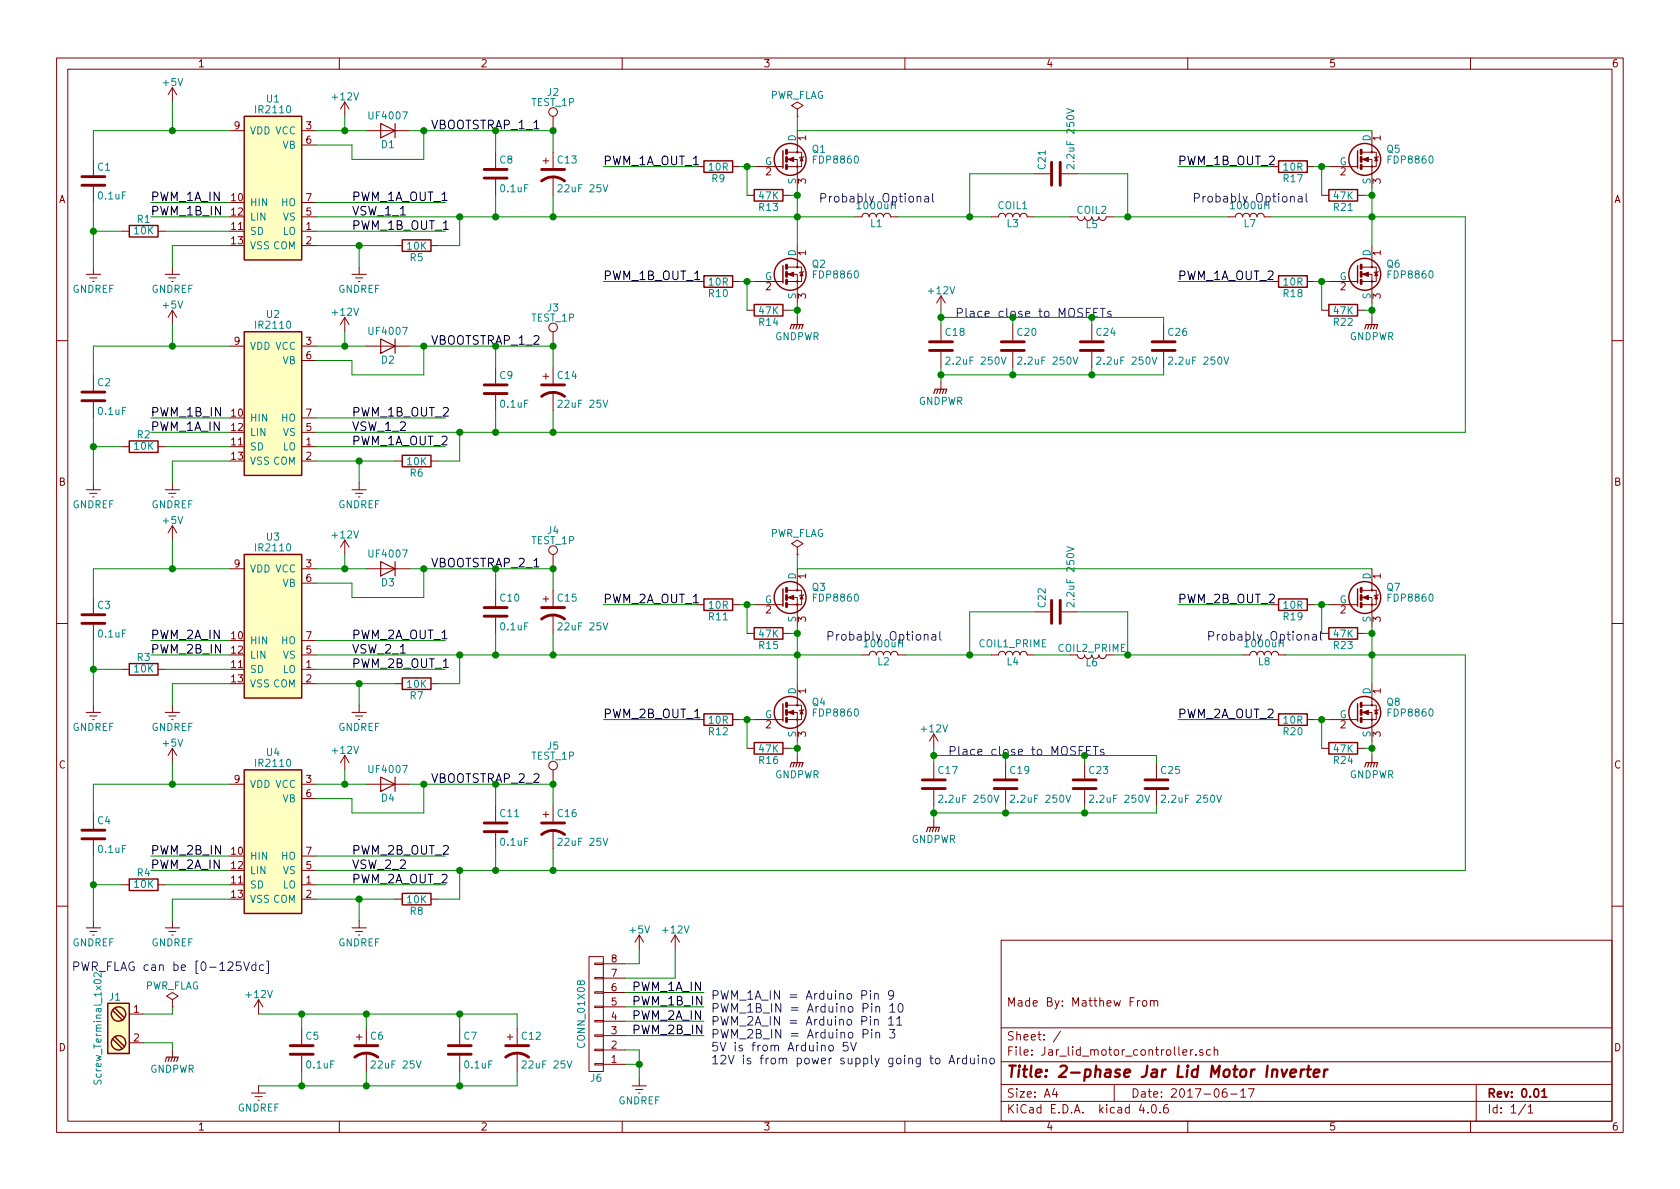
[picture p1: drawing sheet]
<svg xmlns="http://www.w3.org/2000/svg" width="297mm" height="210mm" viewBox="0 0 297 210" stroke-linecap="round" stroke-linejoin="round" font-family="sans-serif">
<g fill="none" stroke="#840000" stroke-width=".18">
<path d="M10 10.3h277v189.9h-277zM12 12.2h273v186.1h-273zM30.5 15.5l-.8 1.3M30.5 15.5v2.5M30.5 15.5l.7 1.3M60 10.3v1.9M61 18l-.8 1.3M61 18v2.6M61 18l.7 1.3M110 10.3v1.9M141 19.3l1-.6-1-.7-1 .7 1 .6v1.3M160 10.3v1.9"/>
<path d="M210 10.3v1.9M260 10.3v1.9M16.5 28.2v2.8M16.5 33v2.8M40.6 23.1h2.6M53.3 38.3h2.6M53.3 23.1h2.6M53.3 25.6h2.6M53.3 35.8h2.6M64.8 23.1h7.6M87.6 26.9v2.8M87.6 31.7v2.8"/>
<path d="M96 28.4h1M96.5 27.9v1.1M97.8 20.6v2.5M97.8 26.9v2.8M97.8 31.2v3.3M123.2 29.5h1.3M129.5 29.5h1.3M132.1 34.5h1.2M133.3 29.5h5.1M138.4 34.5h1.3M139.2 29.5h1.8v3.8M141 23.1v3.8h-1.8"/>
<path d="M141 26.9h.7v2.6h-.7v-1.3h-1.8M141 20.6h.1M142.1 27.7l-.7 .2M151.1 38.3h1.3a.63 .63 0 0 1 .6-.6 .63 .63 0 0 1 .7 .6 .63 .63 0 0 1 .6-.6 .63 .63 0 0 1 .6 .6 .63 .63 0 0 1 .7-.6 .63 .63 0 0 1 .6 .6 .63 .63 0 0 1 .6-.6 .63 .63 0 0 1 .7 .6h1.2M175.3 38.3h1.2a.63 .63 0 0 1 .7-.6 .63 .63 0 0 1 .6 .6 .63 .63 0 0 1 .6-.6 .63 .63 0 0 1 .7 .6 .63 .63 0 0 1 .6-.6 .63 .63 0 0 1 .6 .6 .63 .63 0 0 1 .7-.6 .63 .63 0 0 1 .6 .6h1.3M182.9 30.7h2.8M187.7 30.7h2.8M189.2 38.3h1.3a.63 .63 0 0 0 .6 .7 .63 .63 0 0 0 .7-.7 .63 .63 0 0 0 .6 .7 .63 .63 0 0 0 .6-.7 .63 .63 0 0 0 .7 .7 .63 .63 0 0 0 .6-.7 .63 .63 0 0 0 .6 .7 .63 .63 0 0 0 .7-.7h1.2M217.2 38.3h1.2a.63 .63 0 0 1 .7-.6 .63 .63 0 0 1 .6 .6 .63 .63 0 0 1 .6-.6 .63 .63 0 0 1 .7 .6 .63 .63 0 0 1 .6-.6 .63 .63 0 0 1 .6 .6 .63 .63 0 0 1 .7-.6 .63 .63 0 0 1 .6 .6h1.3M224.8 29.5h1.3M231.1 29.5h1.3M233.7 34.5h1.2"/>
<path d="M234.9 29.5h5.1M240 34.5h1.3M240.8 29.5h1.8v3.8M242.6 23.1v3.8h-1.8M242.6 26.9h.7v2.6h-.7v-1.3h-1.8M243.7 27.7l-.7 .2M15.2 48.5h2.6M15.9 49.1h1.2M16.4 49.8h.2M16.5 47.2v1.3M21.6 40.9h1.3M27.9 40.9h1.3"/>
<path d="M29.2 48.5h2.5M29.8 49.1h1.3M30.4 49.8h.2M30.5 47.2v1.3M30.5 54.9v2.5M30.5 54.9l-.8 1.2M30.5 54.9l.7 1.2M53.3 40.9h2.6M53.3 43.4h2.6M61 56.1v2.6M61 56.1l-.8 1.3M61 56.1l.7 1.3"/>
<path d="M62.2 48.5h2.6M62.9 49.1h1.2M63.4 49.8h.2M63.5 47.2v1.3M69.8 43.4h1.3M76.2 43.4h1.3M97.8 58.7v2.5M123.2 49.8h1.3M129.5 49.8h1.3M132.1 54.9h1.2M133.3 49.8h5.1M138.4 54.9h1.3"/>
<path d="M139.2 49.8h1.8v3.8M141 43.4v3.8h-1.8M141 47.2h.7v2.6h-.7v-1.3h-1.8M141 56.1v1.3M142.1 48l-.7 .3M166.4 52.3v2.6M166.4 57.4v2.8M166.4 52.3l-.8 1.3M166.4 52.3l.7 1.3M179.1 57.4v2.8M193 57.4v2.8M205.7 57.4v2.8"/>
<path d="M224.8 49.8h1.3M231.1 49.8h1.3M233.7 54.9h1.2M234.9 49.8h5.1M240 54.9h1.3M240.8 49.8h1.8v3.8M242.6 43.4v3.8h-1.8M242.6 47.2h.7v2.6h-.7v-1.3h-1.8M242.6 56.1v1.3M243.7 48l-.7 .3M10 60.2h2M16.5 66.3v2.8"/>
<path d="M16.5 71.1v2.8M21.6 79h1.3M27.9 79h1.3M40.6 61.2h2.6M53.3 79h2.6M53.3 61.2h2.6M53.3 76.4h2.6M53.3 63.7h2.6M53.3 73.9h2.6M64.8 61.2h7.6M87.6 65v2.8M87.6 69.8v2.8"/>
<path d="M96 66.5h1M96.5 66v1.1M97.8 65v2.8M97.8 69.3v3.3M166.4 62.2v2.8M166.4 67.6v1.2M179.1 62.2v2.8M193 62.2v2.8M205.7 62.2v2.8M285 60.2h2M15.2 86.6h2.6M15.9 87.2h1.2"/>
<path d="M16.4 87.9h.2M16.5 85.3v1.3M29.2 86.6h2.5M29.8 87.2h1.3M30.4 87.9h.2M30.5 85.3v1.3M30.5 93v2.5M30.5 93l-.8 1.2M30.5 93l.7 1.2M53.3 81.5h2.6M61 95.5v2.5M61 95.5l-.8 1.3"/>
<path d="M61 95.5l.7 1.3M62.2 86.6h2.6M62.9 87.2h1.2M63.4 87.9h.2M63.5 85.3v1.3M69.8 81.5h1.3M76.2 81.5h1.3M97.8 98v2.6M141 98h.1M141 96.8l1-.7-1-.6-1 .6 1 .7v1.2M10 110.3h2M16.5 105.7v2.8"/>
<path d="M16.5 110.5v2.8M21.6 118.4h1.3M27.9 118.4h1.3M40.6 100.6h2.6M53.3 115.8h2.6M53.3 118.4h2.6M53.3 100.6h2.6M53.3 103.1h2.6M53.3 113.3h2.6M64.8 100.6h7.6M87.6 104.4v2.8M87.6 109.2v2.8"/>
<path d="M96 105.9h1M96.5 105.4v1M97.8 104.4v2.8M97.8 108.7v3.3M123.2 106.9h1.3M129.5 106.9h1.3M132.1 112h1.2M133.3 106.9h5.1M138.4 112h1.3M139.2 106.9h1.8v3.8M141 100.6v3.8h-1.8M141 104.4h.7v2.5h-.7v-1.2h-1.8"/>
<path d="M142.1 105.2l-.7 .2M152.4 115.8h1.3a.63 .63 0 0 1 .6-.6 .63 .63 0 0 1 .6 .6 .63 .63 0 0 1 .7-.6 .63 .63 0 0 1 .6 .6 .63 .63 0 0 1 .6-.6 .63 .63 0 0 1 .7 .6 .63 .63 0 0 1 .6-.6 .63 .63 0 0 1 .6 .6h1.3M175.3 115.8h1.2a.63 .63 0 0 1 .7-.6 .63 .63 0 0 1 .6 .6 .63 .63 0 0 1 .6-.6 .63 .63 0 0 1 .7 .6 .63 .63 0 0 1 .6-.6 .63 .63 0 0 1 .6 .6 .63 .63 0 0 1 .7-.6 .63 .63 0 0 1 .6 .6h1.3M182.9 108.2h2.8M187.7 108.2h2.8M190.5 115.8a.63 .63 0 0 0 .6 .7 .63 .63 0 0 0 .7-.7 .63 .63 0 0 0 .6 .7 .63 .63 0 0 0 .6-.7 .63 .63 0 0 0 .7 .7 .63 .63 0 0 0 .6-.7 .63 .63 0 0 0 .6 .7 .63 .63 0 0 0 .7-.7M219.7 115.8h1.3a.63 .63 0 0 1 .6-.6 .63 .63 0 0 1 .6 .6 .63 .63 0 0 1 .7-.6 .63 .63 0 0 1 .6 .6 .63 .63 0 0 1 .7-.6 .63 .63 0 0 1 .6 .6 .63 .63 0 0 1 .6-.6 .63 .63 0 0 1 .7 .6h1.2M224.8 106.9h1.3M231.1 106.9h1.3M233.7 112h1.2M234.9 106.9h5.1M240 112h1.3"/>
<path d="M240.8 106.9h1.8v3.8M242.6 100.6v3.8h-1.8M242.6 104.4h.7v2.5h-.7v-1.2h-1.8M243.7 105.2l-.7 .2M285 110.3h2M15.2 126h2.6M15.9 126.6h1.2M16.4 127.2h.2M16.5 124.7v1.3M29.2 126h2.5M29.8 126.6h1.3M30.4 127.2h.2"/>
<path d="M30.5 124.7v1.3M30.5 132.3v2.6M30.5 132.3l-.8 1.3M30.5 132.3l.7 1.3M40.6 138.7h2.6M53.3 120.9h2.6M53.3 138.7h2.6M61 133.6v2.5M61 133.6l-.8 1.3M61 133.6l.7 1.3M62.2 126h2.6M62.9 126.6h1.2"/>
<path d="M63.4 127.2h.2M63.5 124.7v1.3M64.8 138.7h7.6M69.8 120.9h1.3M76.2 120.9h1.3M97.8 136.1v2.6M123.2 127.2h1.3M129.5 127.2h1.3M132.1 132.3h1.2M133.3 127.2h5.1M138.4 132.3h1.3M139.2 127.2h1.8v3.9"/>
<path d="M141 120.9v3.8h-1.8M141 124.7h.7v2.5h-.7v-1.2h-1.8M141 133.6v1.3M142.1 125.5l-.7 .2M165.1 129.8v2.5M165.1 134.9v2.8M165.1 139.7v2.8M165.1 129.8l-.8 1.3M165.1 129.8l.8 1.3M177.8 134.9v2.8M177.8 139.7v2.8M191.8 134.9v2.8"/>
<path d="M191.8 139.7v2.8M204.5 134.9v2.8M204.5 139.7v2.8M224.8 127.2h1.3M231.1 127.2h1.3M233.7 132.3h1.2M234.9 127.2h5.1M240 132.3h1.3M240.8 127.2h1.8v3.9M242.6 120.9v3.8h-1.8M242.6 124.7h.7v2.5h-.7v-1.2h-1.8M242.6 133.6v1.3"/>
<path d="M243.7 125.5l-.7 .2M16.5 143.8v2.8M16.5 148.6v2.8M21.6 156.5h1.3M27.9 156.5h1.3M53.3 156.5h2.6M53.3 159h2.6M53.3 153.9h2.6M53.3 141.2h2.6M53.3 151.4h2.6M69.8 159h1.3M76.2 159h1.3"/>
<path d="M87.6 142.5v2.8M87.6 147.3v2.8M96 144h1M96.5 143.5v1M97.8 142.5v2.8M97.8 146.8v3.3M165.1 145v1.3M10 160.2h2M15.2 164.1h2.6M15.9 164.7h1.2M16.4 165.3h.2M16.5 162.8v1.3"/>
<path d="M22.9 179.3h2.5M29.2 164.1h2.5M29.8 164.7h1.3M30.4 165.3h.2M30.5 178h.1M30.5 176.8l1-.7-1-.6-1 .6 1 .7v1.2M30.5 162.8v1.3M45.7 176.8l-.7 1.2M45.7 176.8v2.5M45.7 176.8l.8 1.2M62.2 164.1h2.6M62.9 164.7h1.2"/>
<path d="M63.4 165.3h.2M63.5 162.8v1.3M104.1 169.2h2.6v20.3h-2.6zM105.2 170.3h1.5v.3h-1.5zM105.2 172.8h1.5v.3h-1.5zM105.2 175.4h1.5v.2h-1.5zM105.2 177.9h1.5v.3h-1.5zM106.7 178h3.8M106.7 175.5h3.8M106.7 173h3.8M106.7 170.4h3.8M113 165.3l-.7 1.3"/>
<path d="M113 165.3v2.6M113 165.3l.8 1.3M119.4 165.3l-.8 1.3M119.4 165.3v2.6M119.4 165.3l.7 1.3M177 166.3h108v32h-108zM201.5 176.9l-.4 .3M202.1 177.1l.2-.2 .4 .2 .1 .5-.2 .2-.3 .1-.2-.1zM203.4 177.1l.2-.2 .4 .1v.9M203.4 176.9v1M204 177.1a.36 .36 0 0 1 .4-.2 .36 .36 0 0 1 .3 .2v.8M285 160.2h2"/>
<path d="M22.9 184.4h2.5M30.5 185.7v1.2M44.4 193.3h2.6M45.1 193.9h1.3M45.6 194.6h.2M45.7 192v1.3M53.3 181.9v2.8M53.3 186.7v2.8M60 198.3v1.9M63 183.4h1M63.5 182.9v1M64.8 181.9v2.8"/>
<path d="M64.8 186.2v3.3M81.3 181.9v2.8M81.3 186.7v2.8M89.7 183.4h1M90.2 182.9v1M91.4 181.9v2.8M91.4 186.2v3.3M105.2 180.5h1.5v.2h-1.5zM105.2 183h1.5v.3h-1.5zM105.2 185.5h1.5v.3h-1.5zM105.2 188.1h1.5v.2h-1.5zM106.7 188.2h3.8"/>
<path d="M106.7 185.7h3.8M106.7 183.1h3.8M106.7 180.6h3.8M110 198.3v1.9M111.8 192h2.5M112.4 192.7h1.3M112.9 193.3h.3M113 190.7v1.3M160 198.3v1.9M177 194.8h108M177 191.8h108M177 187.8h108"/>
<path d="M177 181.8h108M186.4 192.5l-.3 1h.9M186.8 193v1M187.5 182.3l-1.3 2M197 191.8v3M201.8 195.2l-.4 1.1h1M202.9 196.7v.1M203.8 195.4l.1-.1a.81 .81 0 0 1 .6 .6 .81 .81 0 0 1-.3 .8l-.1 .1a.8 .8 0 0 1-.6-.6 .8 .8 0 0 1 .3-.8zM205.1 196.7v.1M206.4 195.3a.59 .59 0 0 0-.7 .7l.1 .7 .2 .1 .5-.1 .1-.5-.2-.2-.4-.1-.3 .3M209.1 186.1l.8-.1-.1-.3-.4-.1-.3 .2 .1 .7h.6M210 198.3v1.9"/>
<path d="M210.5 185.6v1M210.9 185.6l-.4 .3M211.5 186.5v.1M212.7 185.7a.37 .37 0 0 0-.6 .1l.1 .2 .5 .2 .1 .1-.3 .3-.4-.1M214 185.7l-.4-.1-.3 .3 .1 .6 .2 .1 .4-.1M214.7 185.7l.2-.1 .4 .1v.9M214.7 185.1v1.5M216.8 192.5a.59 .59 0 0 0-.7 .7l.1 .7 .2 .1 .5-.1 .1-.5-.2-.2-.4-.1-.3 .3M217.6 193.5h1.1M219.4 193l.4-.5v1.5M219.4 194h.8M220.7 192.5h1l-.6 1.5"/>
<path d="M260 198.3v1.9M261 191.8v6.5M269.7 195.2l-1.2 2M270.2 195.8l.4-.5v1.5M270.2 196.8h.8"/>
<circle cx="97.8" cy="19.8" r=".76"/>
<circle cx="141" cy="26.9" r=".13"/>
<circle cx="141" cy="29.5" r=".13"/>
<circle cx="242.6" cy="29.5" r=".13"/>
<circle cx="242.6" cy="26.9" r=".13"/>
<circle cx="97.8" cy="57.9" r=".76"/>
<circle cx="141" cy="49.8" r=".13"/>
<circle cx="141" cy="47.2" r=".13"/>
<circle cx="242.6" cy="47.2" r=".13"/>
<circle cx="242.6" cy="49.8" r=".13"/>
<circle cx="97.8" cy="97.3" r=".76"/>
<circle cx="141" cy="104.4" r=".13"/>
<circle cx="141" cy="106.9" r=".13"/>
<circle cx="242.6" cy="106.9" r=".13"/>
<circle cx="242.6" cy="104.4" r=".13"/>
<circle cx="97.8" cy="135.4" r=".76"/>
<circle cx="141" cy="127.2" r=".13"/>
<circle cx="141" cy="124.7" r=".13"/>
<circle cx="242.6" cy="127.2" r=".13"/>
<circle cx="242.6" cy="124.7" r=".13"/>
</g>
<path d="M272.6 193l.4-.5v1.5M272.6 194h.9" fill="none" stroke="#840000" stroke-width=".3"/>
<path d="M226.6 189.1l.3 1.3 .7-1.3M228.2 189.8l1-.2-.1-.4-.6-.1-.3 .3v.9l.2 .1 .6-.1M230.1 189.1l-.2 1.3M230.6 189.1a.54 .54 0 0 0-.6 .4M231 189.1h.8M231.4 188.4l-.2 1.8 .1 .1 .3 .1M232.3 189.8l1-.2-.1-.4-.6-.1-.3 .3v.9l.2 .1 .6-.1M234.2 189.1l-.2 1.3M234.7 189.1a.54 .54 0 0 0-.6 .4" fill="none" stroke="#840000" stroke-width=".41"/>
<g fill="none" stroke="#840000" stroke-width=".25">
<path d="M22.9 39.9h5v2h-5zM43.2 20.6h10.1v25.4h-10.1zM124.5 28.4h5v2.1h-5zM133.3 33.5h5.1v2.1h-5.1zM138.4 26.7v3M226.1 28.4h5v2.1h-5zM234.9 33.5h5.1v2.1h-5.1zM240 26.7v3M43.2 58.7h10.1v25.4h-10.1zM71.1 42.4h5.1v2h-5.1zM124.5 48.8h5v2h-5zM133.3 53.8h5.1v2.1h-5.1z"/>
<path d="M138.4 47v3M226.1 48.8h5v2h-5zM234.9 53.8h5.1v2.1h-5.1zM240 47v3M22.9 78h5v2h-5zM43.2 98h10.1v25.4h-10.1zM71.1 80.5h5.1v2h-5.1zM22.9 117.3h5v2.1h-5zM71.1 119.9h5.1v2h-5.1zM124.5 105.9h5v2h-5zM133.3 111h5.1v2h-5.1zM138.4 104.1v3.1"/>
<path d="M226.1 105.9h5v2h-5zM234.9 111h5.1v2h-5.1zM240 104.1v3.1M43.2 136.1h10.1v25.4h-10.1zM124.5 126.2h5v2.1h-5zM133.3 131.3h5.1v2h-5.1zM138.4 124.5v3M226.1 126.2h5v2.1h-5zM234.9 131.3h5.1v2h-5.1zM240 124.5v3M22.9 155.4h5v2.1h-5zM71.1 158h5.1v2h-5.1z"/>
<path d="M19 177.4h3.9v8.9h-3.9zM19.9 178.7l1.7 1.6M20.3 178.3l1.7 1.7M19.9 183.8l1.7 1.6M20.3 183.4l1.7 1.6"/>
<circle cx="139.7" cy="28.2" r="2.82"/>
<circle cx="241.3" cy="28.2" r="2.82"/>
<circle cx="139.7" cy="48.5" r="2.82"/>
<circle cx="241.3" cy="48.5" r="2.82"/>
<circle cx="139.7" cy="105.7" r="2.82"/>
<circle cx="241.3" cy="105.7" r="2.82"/>
<circle cx="139.7" cy="126" r="2.82"/>
<circle cx="241.3" cy="126" r="2.82"/>
<circle cx="21" cy="179.3" r="1.27"/>
<circle cx="21" cy="184.4" r="1.27"/>
</g>
<g fill="none" stroke="#840000" stroke-width=".51">
<path d="M14.5 32.8h4M14.5 31.2h4M85.6 31.5h4.1M85.6 30h4.1M95.8 32a3.3 3.3 0 0 1 4 0M95.8 30h4M139.1 26.5v.7M139.1 27.8v.8M139.1 29.2v.6M185.9 28.7v4.1M187.5 28.7v4.1M240.7 26.5v.7"/>
<path d="M240.7 27.8v.8M240.7 29.2v.6M139.1 46.9v.6M139.1 48.1v.8M139.1 49.5v.7M240.7 46.9v.6M240.7 48.1v.8M240.7 49.5v.7M14.5 70.9h4M14.5 69.3h4M85.6 69.6h4.1M85.6 68.1h4.1"/>
<path d="M95.8 70.1a3.3 3.3 0 0 1 4 0M95.8 68.1h4M164.3 62h4.1M164.3 60.4h4.1M177 62h4.1M177 60.4h4.1M191 62h4.1M191 60.4h4.1M203.7 62h4.1M203.7 60.4h4.1M14.5 110.2h4M14.5 108.7h4"/>
<path d="M85.6 109h4.1M85.6 107.4h4.1M95.8 109.5a3.3 3.3 0 0 1 4 0M95.8 107.4h4M139.1 104v.6M139.1 105.3v.7M139.1 106.7v.6M185.9 106.2v4M187.5 106.2v4M240.7 104v.6M240.7 105.3v.7M240.7 106.7v.6"/>
<path d="M139.1 124.3v.7M139.1 125.6v.8M139.1 127v.6M163.1 139.4h4M163.1 137.9h4M175.8 139.4h4M175.8 137.9h4M189.7 139.4h4.1M189.7 137.9h4.1M202.4 139.4h4.1M202.4 137.9h4.1M240.7 124.3v.7"/>
<path d="M240.7 125.6v.8M240.7 127v.6M14.5 148.3h4M14.5 146.8h4M85.6 147.1h4.1M85.6 145.5h4.1M95.8 147.6a3.3 3.3 0 0 1 4 0M95.8 145.5h4M51.3 186.4h4.1M51.3 184.9h4.1M62.7 186.9a3.3 3.3 0 0 1 4.1 0M62.7 184.9h4.1"/>
<path d="M79.2 186.4h4.1M79.2 184.9h4.1M89.4 186.9a3.3 3.3 0 0 1 4.1 0M89.4 184.9h4.1"/>
</g>
<g fill="#840000" stroke="#840000" stroke-width=".18">
<path d="M141.7 27.8l.3 .6h-.5z"/>
<path d="M139.3 28.2l1-.4v.8z"/>
<path d="M141.7 48.1l.3 .7h-.5z"/>
<path d="M139.3 48.5l1-.4v.8z"/>
<path d="M243.3 27.8l.3 .6h-.5z"/>
<path d="M240.9 28.2l1-.4v.8z"/>
<path d="M243.3 48.1l.3 .7h-.5z"/>
<path d="M240.9 48.5l1-.4v.8z"/>
<path d="M141.7 105.3l.3 .6h-.5z"/>
<path d="M139.3 105.7l1-.4v.7z"/>
<path d="M141.7 125.6l.3 .6h-.5z"/>
<path d="M139.3 126l1-.4v.8z"/>
<path d="M243.3 105.3l.3 .6h-.5z"/>
<path d="M240.9 105.7l1-.4v.7z"/>
<path d="M243.3 125.6l.3 .6h-.5z"/>
<path d="M240.9 126l1-.4v.8z"/>
</g>
<g fill="none" stroke="#008484" stroke-width=".18">
<path d="M188.6 19.2l1.3 .4-1.3 .4M106.6 32.7l.4 1.2 .5-1.2M189.9 29.1v.8l-.9-.8-.3 .1-.1 .1 .1 .5M106.6 70.8l.4 1.2 .5-1.2M167.3 63.2l.4-.1 .2 .1 .1 .3-.8 .9h.8M177 63.1l.4 1.3 .5-1.3M180 63.2l.4-.1 .2 .1 .1 .3-.8 .9h.8M189.7 63.1l.4 1.3 .5-1.3M193.9 63.2l.5-.1 .2 .1v.3l-.7 .9h.7M203.7 63.1l.4 1.3 .4-1.3M206.6 63.2l.5-.1 .2 .1v.3l-.7 .9h.7M216.4 63.1l.4 1.3 .4-1.3"/>
<path d="M188.6 96.7l1.3 .4-1.3 .4M106.6 110.1l.4 1.3 .5-1.3M189.9 106.6v.8l-.9-.8h-.3l-.1 .2 .1 .5M106.6 148.2l.4 1.3 .5-1.3M166 140.7l.5-.1 .1 .1 .1 .3-.8 .9h.8M175.8 140.6l.4 1.3 .4-1.3M178.7 140.7l.5-.1 .1 .1 .1 .3-.8 .9h.8M188.5 140.6l.4 1.3 .4-1.3M192.7 140.7l.4-.1 .2 .1 .1 .3-.8 .9h.8M202.4 140.6l.4 1.3 .5-1.3M205.4 140.7l.4-.1 .2 .1 .1 .3-.8 .9h.8M215.1 140.6l.4 1.3 .5-1.3"/>
<path d="M16.7 191l-.1 .5 .2 .2 .3-.1 .3-.5h.4l.1 .1-.1 .5M73.6 187.6l.4 1.3 .4-1.3M100.3 187.6l.4 1.3 .4-1.3"/>
</g>
<g fill="#ffffc2" stroke="#ffffc2" stroke-width=".18">
<path d="M43.2 20.6h10.1v25.4h-10.1z"/>
<path d="M43.2 58.7h10.1v25.4h-10.1z"/>
<path d="M43.2 98h10.1v25.4h-10.1z"/>
<path d="M43.2 136.1h10.1v25.4h-10.1z"/>
<path d="M19 177.4h3.9v8.9h-3.9z"/>
</g>
<g fill="none" stroke="#840000" stroke-width=".2">
<path d="M67.3 21.8l2.5 1.3-2.5 1.3zM69.8 21.8v2.6M67.3 59.9l2.5 1.3-2.5 1.3zM69.8 59.9v2.6M139.7 58.2l.3-.8h2l-.3 .8M140.5 57.4l-.3 .8M141 57.4l-.3 .8M141.5 57.4l-.3 .8M241.3 58.2l.3-.8h2l-.3 .8M242.1 57.4l-.3 .8M242.6 57.4l-.3 .8M243.1 57.4l-.3 .8"/>
<path d="M165.1 69.6l.3-.8h2l-.3 .8M165.9 68.8l-.3 .8M166.4 68.8l-.3 .8M166.9 68.8l-.3 .8M67.3 99.3l2.5 1.3-2.5 1.2zM69.8 99.3v2.5M67.3 137.4l2.5 1.3-2.5 1.2zM69.8 137.4v2.5M139.7 135.6l.3-.7h2l-.3 .7M140.5 134.9l-.3 .7M141 134.9l-.3 .7M141.5 134.9l-.3 .7"/>
<path d="M241.3 135.6l.3-.7h2l-.3 .7M242.1 134.9l-.3 .7M242.6 134.9l-.3 .7M243.1 134.9l-.3 .7M163.8 147.1l.3-.8h2l-.2 .8M164.6 146.3l-.3 .8M165.1 146.3l-.3 .8M165.6 146.3l-.2 .8M29.2 187.7l.3-.8h2l-.3 .8M30 186.9l-.3 .8M30.5 186.9l-.3 .8M31 186.9l-.3 .8"/>
</g>
<g fill="none" stroke="#008400" stroke-width=".18">
<path d="M30.5 18v5.1M16.5 35.8v11.4M26.7 35.8h13.9M26.7 38.3h13.9M40.6 23.1h-24.1v5.1M55.9 23.1h8.9M55.9 35.8h22.8M55.9 38.3h95.2M61 20.6v2.5M72.4 23.1h25.4v3.8M74.9 23.1v5.1h-12.7v-2.6h-6.3M81.3 38.3v5.1h-3.8"/>
<path d="M87.6 23.1v3.8M87.6 34.5v3.8M97.8 34.5v3.8M106.7 29.5h16.5M130.8 29.5h2.5M132.1 29.5v5M139.7 34.5h1.3M141 20.6v2.5h101.6M141 33.3v10.1M158.7 38.3h16.6M182.9 38.3h6.3M182.9 30.7h-11.5v7.6"/>
<path d="M190.5 30.7h8.9v7.6M196.8 38.3h20.4M208.3 29.5h16.5M224.8 38.3h34.3v38.1h-203.2M232.4 29.5h2.5M233.7 29.5v5M241.3 34.5h1.3M242.6 33.3v10.1M16.5 40.9h5.1M29.2 40.9h11.4M30.5 57.4v3.8M40.6 43.4h-10.1v3.8"/>
<path d="M55.9 40.9h22.8M55.9 43.4h13.9M61 58.7v2.5M63.5 43.4v3.8M106.7 49.8h16.5M130.8 49.8h2.5M132.1 49.8v5.1M139.7 54.9h1.3M141 53.6v2.5M166.4 54.9v2.5M166.4 56.1h39.3v1.3M179.1 56.1v1.3"/>
<path d="M193 56.1v1.3M208.3 49.8h16.5M232.4 49.8h2.5M233.7 49.8v5.1M241.3 54.9h1.3M242.6 53.6v2.5M16.5 73.9v11.4M16.5 79h5.1M26.7 73.9h13.9M26.7 76.4h13.9M29.2 79h11.4M40.6 61.2h-24.1v5.1"/>
<path d="M55.9 61.2h8.9M55.9 79h22.8M55.9 73.9h22.8M72.4 61.2h25.4v3.8M74.9 61.2v5.1h-12.7v-2.6h-6.3M81.3 76.4v5.1h-3.8M87.6 61.2v3.8M87.6 72.6v3.8M97.8 72.6v3.8M166.4 65v2.6M179.1 65v1.3M193 65v1.3"/>
<path d="M205.7 65v1.3h-39.3M30.5 95.5v5.1M40.6 81.5h-10.1v3.8M55.9 81.5h13.9M61 98v2.6M63.5 81.5v3.8M141 98v2.6h101.6M16.5 113.3v11.4M16.5 118.4h5.1M26.7 113.3h13.9M26.7 115.8h13.9M29.2 118.4h11.4"/>
<path d="M40.6 100.6h-24.1v5.1M55.9 100.6h8.9M55.9 118.4h22.8M55.9 113.3h22.8M55.9 115.8h96.5M72.4 100.6h25.4v3.8M74.9 100.6v5.1h-12.7v-2.6h-6.3M81.3 115.8v5.1h-3.8M87.6 100.6v3.8M87.6 112v3.8M97.8 112v3.8M106.7 106.9h16.5"/>
<path d="M130.8 106.9h2.5M132.1 106.9v5.1M139.7 112h1.3M141 110.7v10.2M160 115.8h15.3M182.9 108.2h-11.5v7.6M182.9 115.8h6.3M190.5 108.2h8.9v7.6M196.8 115.8h22.9M208.3 106.9h16.5M227.3 115.8h31.8v38.1h-203.2M232.4 106.9h2.5"/>
<path d="M233.7 106.9v5.1M241.3 112h1.3M242.6 110.7v10.2M30.5 134.9v3.8M40.6 120.9h-10.1v3.8M40.6 138.7h-24.1v5.1M55.9 120.9h13.9M55.9 138.7h8.9M61 136.1v2.6M63.5 120.9v3.8M72.4 138.7h25.4v3.8M74.9 138.7v5.1h-12.7v-2.6h-6.3"/>
<path d="M87.6 138.7v3.8M106.7 127.2h16.5M130.8 127.2h2.5M132.1 127.2v5.1M139.7 132.3h1.3M141 131.1v2.5M165.1 132.3v2.6M165.1 133.6h39.4v1.3M177.8 133.6v1.3M191.8 133.6v1.3M208.3 127.2h16.5M232.4 127.2h2.5"/>
<path d="M233.7 127.2v5.1M241.3 132.3h1.3M242.6 131.1v2.5M16.5 151.4v11.4M16.5 156.5h5.1M26.7 151.4h13.9M26.7 153.9h13.9M29.2 156.5h11.4M40.6 159h-10.1v3.8M55.9 156.5h22.8M55.9 159h13.9M55.9 151.4h22.8"/>
<path d="M63.5 159v3.8M81.3 153.9v5.1h-3.8M87.6 150.1v3.8M97.8 150.1v3.8M165.1 142.5v2.5M177.8 142.5v1.3M191.8 142.5v1.3M204.5 142.5v1.3h-39.4M30.5 178v1.3h-5.1M45.7 179.3h45.7v2.6M53.3 179.3v2.6M64.8 179.3v2.6"/>
<path d="M81.3 179.3v2.6M110.5 175.5h14M110.5 178h14M113 167.9v2.5h-2.5M119.4 167.9v5.1h-8.9M25.4 184.4h5.1v1.3M53.3 189.5v2.5M64.8 189.5v2.5M81.3 189.5v2.5M91.4 189.5v2.5h-45.7M110.5 185.7h2.5v5M110.5 188.2h2.5"/>
<path d="M110.5 180.6h14M110.5 183.1h14"/>
</g>
<g fill="#008400" stroke="#008400" stroke-width=".25">
<circle cx="30.5" cy="23.1" r=".51"/>
<circle cx="16.5" cy="40.9" r=".51"/>
<circle cx="63.5" cy="43.4" r=".51"/>
<circle cx="61" cy="23.1" r=".51"/>
<circle cx="74.9" cy="23.1" r=".51"/>
<circle cx="97.8" cy="23.1" r=".51"/>
<circle cx="81.3" cy="38.3" r=".51"/>
<circle cx="87.6" cy="38.3" r=".51"/>
<circle cx="97.8" cy="38.3" r=".51"/>
<circle cx="53.3" cy="192" r=".51"/>
<circle cx="53.3" cy="179.3" r=".51"/>
<circle cx="64.8" cy="179.3" r=".51"/>
<circle cx="64.8" cy="192" r=".51"/>
<circle cx="81.3" cy="179.3" r=".51"/>
<circle cx="81.3" cy="192" r=".51"/>
<circle cx="30.5" cy="61.2" r=".51"/>
<circle cx="16.5" cy="79" r=".51"/>
<circle cx="63.5" cy="81.5" r=".51"/>
<circle cx="61" cy="61.2" r=".51"/>
<circle cx="74.9" cy="61.2" r=".51"/>
<circle cx="97.8" cy="61.2" r=".51"/>
<circle cx="81.3" cy="76.4" r=".51"/>
<circle cx="87.6" cy="76.4" r=".51"/>
<circle cx="141" cy="38.3" r=".51"/>
<circle cx="132.1" cy="29.5" r=".51"/>
<circle cx="141" cy="34.5" r=".51"/>
<circle cx="132.1" cy="49.8" r=".51"/>
<circle cx="141" cy="54.9" r=".51"/>
<circle cx="242.6" cy="38.3" r=".51"/>
<circle cx="233.7" cy="29.5" r=".51"/>
<circle cx="233.7" cy="49.8" r=".51"/>
<circle cx="242.6" cy="34.5" r=".51"/>
<circle cx="242.6" cy="54.9" r=".51"/>
<circle cx="199.4" cy="38.3" r=".51"/>
<circle cx="171.5" cy="38.3" r=".51"/>
<circle cx="97.8" cy="76.4" r=".51"/>
<circle cx="30.5" cy="100.6" r=".51"/>
<circle cx="16.5" cy="118.4" r=".51"/>
<circle cx="63.5" cy="120.9" r=".51"/>
<circle cx="61" cy="100.6" r=".51"/>
<circle cx="74.9" cy="100.6" r=".51"/>
<circle cx="97.8" cy="100.6" r=".51"/>
<circle cx="81.3" cy="115.8" r=".51"/>
<circle cx="87.6" cy="115.8" r=".51"/>
<circle cx="97.8" cy="115.8" r=".51"/>
<circle cx="30.5" cy="138.7" r=".51"/>
<circle cx="16.5" cy="156.5" r=".51"/>
<circle cx="63.5" cy="159" r=".51"/>
<circle cx="61" cy="138.7" r=".51"/>
<circle cx="74.9" cy="138.7" r=".51"/>
<circle cx="97.8" cy="138.7" r=".51"/>
<circle cx="81.3" cy="153.9" r=".51"/>
<circle cx="87.6" cy="153.9" r=".51"/>
<circle cx="141" cy="115.8" r=".51"/>
<circle cx="132.1" cy="106.9" r=".51"/>
<circle cx="141" cy="112" r=".51"/>
<circle cx="132.1" cy="127.2" r=".51"/>
<circle cx="141" cy="132.3" r=".51"/>
<circle cx="242.6" cy="115.8" r=".51"/>
<circle cx="233.7" cy="106.9" r=".51"/>
<circle cx="233.7" cy="127.2" r=".51"/>
<circle cx="242.6" cy="112" r=".51"/>
<circle cx="242.6" cy="132.3" r=".51"/>
<circle cx="199.4" cy="115.8" r=".51"/>
<circle cx="171.5" cy="115.8" r=".51"/>
<circle cx="97.8" cy="153.9" r=".51"/>
<circle cx="177.8" cy="143.8" r=".51"/>
<circle cx="191.8" cy="143.8" r=".51"/>
<circle cx="165.1" cy="143.8" r=".51"/>
<circle cx="165.1" cy="133.6" r=".51"/>
<circle cx="191.8" cy="133.6" r=".51"/>
<circle cx="179.1" cy="66.3" r=".51"/>
<circle cx="193" cy="66.3" r=".51"/>
<circle cx="166.4" cy="66.3" r=".51"/>
<circle cx="166.4" cy="56.1" r=".51"/>
<circle cx="193" cy="56.1" r=".51"/>
<circle cx="113" cy="188.2" r=".51"/>
</g>
<g fill="none" stroke="#0000c2" stroke-width=".18">
<path d="M162.2 34.9v-.1a.36 .36 0 0 1 .6 .1v.8M163.5 34.8h.6l.1 .9M164.2 35.1h-.5a.3 .3 0 0 0-.3 .3 .3 .3 0 0 0 .3 .3h.5M164.9 34.2v1.3l.2 .2M228.2 34.9l.1-.1a.36 .36 0 0 1 .6 .1v.8M229.6 34.8h.5l.1 .9M230.2 35.1h-.5a.3 .3 0 0 0-.2 .3 .3 .3 0 0 0 .2 .3h.5M230.9 34.2v1.3l.3 .2M193.4 55.3h.5M194.1 54.5h-.7v1.6h.7M194.5 54.5h.9M195 54.5v1.6"/>
<path d="M196.4 55.1l-.3-.1-.3 .3 .1 .2 .5 .1v.4h-.6M163.4 112.3h.1a.36 .36 0 0 1 .6 .1v.8M164.8 112.3h.6l.1 .9M165.5 112.5l-.6 .1a.3 .3 0 0 0-.2 .3 .3 .3 0 0 0 .2 .3l.6-.1M166.2 111.7v1.3l.2 .2M230.7 112.3h.1a.36 .36 0 0 1 .6 .1v.8M232.1 112.3h.6l.1 .9M232.8 112.5l-.5 .1a.3 .3 0 0 0-.3 .3 .3 .3 0 0 0 .3 .3l.5-.1M233.5 111.7v1.3l.2 .2M192.1 132.7h.5M192.8 132h-.7v1.5h.7M193.3 132h.8"/>
<path d="M193.7 132v1.5M195.1 132.6l-.3-.1-.2 .2v.2l.5 .2v.3h-.5M43.1 170.1l.5 1.5 .5-1.5M45.2 170.7a.48 .48 0 0 0-.6 .1v.7a.48 .48 0 0 0 .6 0M45.2 170.1v1.5M46.6 170.7a.48 .48 0 0 0-.7 .1v.7a.48 .48 0 0 0 .7 0M47.1 169.9h.4v2.2h-.4M153.9 175.2v.1M153.9 175.7v1M154.6 175.8h.1a.36 .36 0 0 1 .6 .1v.8M154.6 175.7v1M154.9 178.1v-.1a.36 .36 0 0 1 .6 .2v.8"/>
<path d="M157.3 177.9l.5-.4v1.5M157.3 179h.9M158 175.8l-.3 .3-.4-.1-.2-.2 .1-.5a.48 .48 0 0 1 .7 0 1 1 0 0 1-.3 1.4h-.3M158.9 177.6l.3-.1a.81 .81 0 0 1 .5 .7 .81 .81 0 0 1-.5 .8l-.3-.2-.1-.4zM146.6 185l.2-.2 .5 .2v.6l-.1 .2h-.4l-.2-.1zM149.9 184.3h-.8v.8l.2-.2 .5 .1 .2 .2v.4l-.3 .2h-.4l-.2-.1M150.4 184.3l.5 1.5 .5-1.5M154.1 182.5v1.1M154.6 180.4l.1-.1a.36 .36 0 0 1 .6 .2v.8M154.9 182.7v-.1a.36 .36 0 0 1 .6 .2v.8M154.9 182.5v1.1M157.1 180.2l.5-.4v1.5"/>
<path d="M157.1 181.3h.9M157.3 182h.9l-.5 .6 .4 .1 .1 .2-.1 .5-.2 .2h-.4l-.2-.2M158.5 180.2l.5-.4v1.5M158.5 181.3h.9M167.8 188.1l.5-1.5 .5 1.5M167.9 187.7h.8M169.3 187.1v1M169.7 187.1l-.3 .1-.1 .2M170.9 187.2a.48 .48 0 0 0-.7 .1v.7a.48 .48 0 0 0 .7 .1M170.9 186.6v1.5M171.6 187.1v.8a.38 .38 0 0 0 .7 .1M172.3 187.1v1"/>
<path d="M173 186.6v.2M173 187.1v1M173.7 187.3l.1-.1a.36 .36 0 0 1 .6 .1v.8M173.7 187.1v1M175.1 187.3l.2-.2 .4 .2 .1 .6-.1 .2h-.4l-.2-.1z"/>
</g>
<text font-size="2.8" fill="#840000" x="178" y="190.5">Title: 2-phase Jar Lid Motor Inverter</text>
<g font-size="2.1" fill="#008400">
<text x="76.2" y="22.9">VBOOTSTRAP_1_1</text>
<text x="168.9" y="56.1">Place close to MOSFETs</text>
<text x="76.2" y="61">VBOOTSTRAP_1_2</text>
<text x="76.2" y="100.3">VBOOTSTRAP_2_1</text>
<text x="167.6" y="133.6">Place close to MOSFETs</text>
<text x="76.2" y="138.4">VBOOTSTRAP_2_2</text>
</g>
<g font-size="2.1">
<text x="106.7" y="29.2">PWM_1A_OUT_1</text>
<text x="208.3" y="29.2">PWM_1B_OUT_2</text>
<text x="26.7" y="35.6">PWM_1A_IN</text>
<text x="62.2" y="35.6">PWM_1A_OUT_1</text>
<text x="26.7" y="38.1">PWM_1B_IN</text>
<text x="62.2" y="40.6">PWM_1B_OUT_1</text>
<text x="62.2" y="38.1">VSW_1_1</text>
<text x="106.7" y="49.5">PWM_1B_OUT_1</text>
<text x="208.3" y="49.5">PWM_1A_OUT_2</text>
<text x="26.7" y="73.7">PWM_1B_IN</text>
<text x="26.7" y="76.2">PWM_1A_IN</text>
<text x="62.2" y="73.7">PWM_1B_OUT_2</text>
<text x="62.2" y="76.2">VSW_1_2</text>
<text x="62.2" y="78.7">PWM_1A_OUT_2</text>
<text x="106.7" y="106.7">PWM_2A_OUT_1</text>
<text x="208.3" y="106.7">PWM_2B_OUT_2</text>
<text x="26.7" y="113">PWM_2A_IN</text>
<text x="62.2" y="113">PWM_2A_OUT_1</text>
<text x="26.7" y="115.6">PWM_2B_IN</text>
<text x="62.2" y="118.1">PWM_2B_OUT_1</text>
<text x="62.2" y="115.6">VSW_2_1</text>
<text x="106.7" y="127">PWM_2B_OUT_1</text>
<text x="208.3" y="127">PWM_2A_OUT_2</text>
<text x="26.7" y="151.1">PWM_2B_IN</text>
<text x="26.7" y="153.7">PWM_2A_IN</text>
<text x="62.2" y="151.1">PWM_2B_OUT_2</text>
<text x="62.2" y="153.7">VSW_2_2</text>
<text x="62.2" y="156.2">PWM_2A_OUT_2</text>
<text x="111.8" y="177.8">PWM_1B_IN</text>
<text x="111.8" y="175.3">PWM_1A_IN</text>
<text x="111.8" y="182.9">PWM_2B_IN</text>
<text x="111.8" y="180.3">PWM_2A_IN</text>
</g>
<g font-size="2.1" fill="#0000c2">
<text x="144.8" y="35.8">Probably Optional</text>
<text x="210.8" y="35.8">Probably Optional</text>
<text x="146" y="113.3">Probably Optional</text>
<text x="213.4" y="113.3">Probably Optional</text>
<text x="12.7" y="171.7">PWR_FLAG can be [0-125Vdc]</text>
<text x="125.7" y="176.8">PWM_1A_IN = Arduino Pin 9</text>
<text x="125.7" y="179.1">PWM_1B_IN = Arduino Pin 10</text>
<text x="125.7" y="181.4">PWM_2A_IN = Arduino Pin 11</text>
<text x="125.7" y="183.6">PWM_2B_IN = Arduino Pin 3</text>
<text x="125.7" y="185.9">5V is from Arduino 5V</text>
<text x="125.7" y="188.2">12V is from power supply going to Arduino</text>
</g>
<g font-size="2.1" fill="#840000">
<text x="178" y="178">Made By: Matthew From</text>
<text x="178" y="184">Sheet: /</text>
<text x="178" y="186.7">File: Jar_lid_motor_controller.sch</text>
<text x="178" y="196.9">KiCad E.D.A. kicad 4.0.6</text>
<text x="178" y="194.1">Size: A4</text>
<text x="200" y="194.1">Date: 2017-06-17</text>
<text x="263" y="194.1">Rev: 0.01</text>
<text x="263" y="196.9">Id: 1/1</text>
</g>
<g font-size="1.8" fill="#840000">
<text x="35" y="11.9">1</text>
<text x="85" y="11.9">2</text>
<text x="135" y="11.9">3</text>
<text x="185" y="11.9">4</text>
<text x="235" y="11.9">5</text>
<text x="285" y="11.9">6</text>
<text x="41.4" y="22.9">9</text>
<text x="54.1" y="22.9">3</text>
<text x="54.1" y="25.4">6</text>
<text x="142.5" y="24.9" transform="rotate(-90 142.5 24.9)">1</text>
<text x="244.1" y="24.9" transform="rotate(-90 244.1 24.9)">1</text>
<text x="10.4" y="35.9">A</text>
<text x="40.9" y="35.6">10</text>
<text x="54.1" y="35.6">7</text>
<text x="135.4" y="31">2</text>
<text x="142.5" y="32.5" transform="rotate(-90 142.5 32.5)">3</text>
<text x="237" y="31">2</text>
<text x="244.1" y="32.5" transform="rotate(-90 244.1 32.5)">3</text>
<text x="285.4" y="35.9">A</text>
<text x="40.9" y="40.6">11</text>
<text x="40.9" y="38.1">12</text>
<text x="54.1" y="40.6">1</text>
<text x="54.1" y="38.1">5</text>
<text x="40.9" y="43.2">13</text>
<text x="54.1" y="43.2">2</text>
<text x="142.5" y="45.2" transform="rotate(-90 142.5 45.2)">1</text>
<text x="244.1" y="45.2" transform="rotate(-90 244.1 45.2)">1</text>
<text x="135.4" y="51.3">2</text>
<text x="142.5" y="52.8" transform="rotate(-90 142.5 52.8)">3</text>
<text x="237" y="51.3">2</text>
<text x="244.1" y="52.8" transform="rotate(-90 244.1 52.8)">3</text>
<text x="41.4" y="61">9</text>
<text x="54.1" y="61">3</text>
<text x="54.1" y="63.5">6</text>
<text x="40.9" y="73.7">10</text>
<text x="40.9" y="76.2">12</text>
<text x="54.1" y="76.2">5</text>
<text x="54.1" y="73.7">7</text>
<text x="40.9" y="78.7">11</text>
<text x="40.9" y="81.3">13</text>
<text x="54.1" y="78.7">1</text>
<text x="54.1" y="81.3">2</text>
<text x="10.4" y="85.9">B</text>
<text x="285.4" y="85.9">B</text>
<text x="41.4" y="100.3">9</text>
<text x="54.1" y="100.3">3</text>
<text x="54.1" y="102.9">6</text>
<text x="142.5" y="102.3" transform="rotate(-90 142.5 102.3)">1</text>
<text x="244.1" y="102.3" transform="rotate(-90 244.1 102.3)">1</text>
<text x="40.9" y="113">10</text>
<text x="54.1" y="113">7</text>
<text x="135.4" y="108.5">2</text>
<text x="142.5" y="110" transform="rotate(-90 142.5 110)">3</text>
<text x="237" y="108.5">2</text>
<text x="244.1" y="110" transform="rotate(-90 244.1 110)">3</text>
<text x="40.9" y="118.1">11</text>
<text x="40.9" y="115.6">12</text>
<text x="54.1" y="118.1">1</text>
<text x="54.1" y="115.6">5</text>
<text x="40.9" y="120.6">13</text>
<text x="54.1" y="120.6">2</text>
<text x="142.5" y="122.7" transform="rotate(-90 142.5 122.7)">1</text>
<text x="244.1" y="122.7" transform="rotate(-90 244.1 122.7)">1</text>
<text x="135.4" y="128.8">2</text>
<text x="142.5" y="130.3" transform="rotate(-90 142.5 130.3)">3</text>
<text x="237" y="128.8">2</text>
<text x="244.1" y="130.3" transform="rotate(-90 244.1 130.3)">3</text>
<text x="10.4" y="135.9">C</text>
<text x="285.4" y="135.9">C</text>
<text x="41.4" y="138.4">9</text>
<text x="54.1" y="138.4">3</text>
<text x="54.1" y="141">6</text>
<text x="40.9" y="151.1">10</text>
<text x="40.9" y="153.7">12</text>
<text x="54.1" y="153.7">5</text>
<text x="54.1" y="151.1">7</text>
<text x="40.9" y="156.2">11</text>
<text x="40.9" y="158.7">13</text>
<text x="54.1" y="156.2">1</text>
<text x="54.1" y="158.7">2</text>
<text x="108.1" y="172.7">7</text>
<text x="108.1" y="170.2">8</text>
<text x="23.6" y="179.1">1</text>
<text x="108.1" y="177.8">5</text>
<text x="108.1" y="175.3">6</text>
<text x="10.4" y="185.9">D</text>
<text x="23.6" y="184.1">2</text>
<text x="108.1" y="185.4">2</text>
<text x="108.1" y="182.9">3</text>
<text x="108.1" y="180.3">4</text>
<text x="285.4" y="185.9">D</text>
<text x="108.1" y="188">1</text>
<text x="35" y="199.9">1</text>
<text x="85" y="199.9">2</text>
<text x="135" y="199.9">3</text>
<text x="185" y="199.9">4</text>
<text x="235" y="199.9">5</text>
<text x="285" y="199.9">6</text>
</g>
<g font-size="1.8" fill="#008484">
<text x="28.9" y="15.2">+5V</text>
<text x="58.9" y="17.7">+12V</text>
<text x="96.8" y="17">J2</text>
<text x="136" y="17.5">PWR_FLAG</text>
<text x="44.2" y="23.7">VDD VCC</text>
<text x="45.4" y="20">IR2110</text>
<text x="47.1" y="18.1">U1</text>
<text x="65.4" y="21.1">UF4007</text>
<text x="94" y="18.7">TEST_1P</text>
<text x="49.9" y="26.3">VB</text>
<text x="67.5" y="26.2">D1</text>
<text x="88.4" y="28.9">C8</text>
<text x="98.7" y="28.9">C13</text>
<text x="135.2" y="29.2">G</text>
<text x="140.7" y="25" transform="rotate(-90 140.7 25)">D</text>
<text x="143.6" y="27">Q1</text>
<text x="144" y="28.9">FDP8860</text>
<text x="184.9" y="29.9" transform="rotate(-90 184.9 29.9)">C21</text>
<text x="189.9" y="29.2" transform="rotate(-90 189.9 29.2)">2.2uF 250V</text>
<text x="236.8" y="29.2">G</text>
<text x="242.3" y="25" transform="rotate(-90 242.3 25)">D</text>
<text x="245.2" y="27">Q5</text>
<text x="245.6" y="28.9">FDP8860</text>
<text x="17.3" y="30.2">C1</text>
<text x="17.5" y="35.2">0.1uF</text>
<text x="88.6" y="34">0.1uF</text>
<text x="99.1" y="34">22uF 25V</text>
<text x="125.4" y="30.2">10R</text>
<text x="125.9" y="32.2">R9</text>
<text x="134.3" y="35.2">47K</text>
<text x="140.7" y="32.6" transform="rotate(-90 140.7 32.6)">S</text>
<text x="227" y="32.2">R17</text>
<text x="227" y="30.2">10R</text>
<text x="235.9" y="35.2">47K</text>
<text x="242.3" y="32.6" transform="rotate(-90 242.3 32.6)">S</text>
<text x="23.8" y="41.4">10K</text>
<text x="24.3" y="39.4">R1</text>
<text x="44.2" y="36.4">HIN</text>
<text x="44.2" y="41.5">SD</text>
<text x="44.2" y="39">LIN</text>
<text x="49.7" y="36.4">HO</text>
<text x="49.9" y="41.5">LO</text>
<text x="50" y="39">VS</text>
<text x="134.3" y="37.3">R13</text>
<text x="151.8" y="37">1000uH</text>
<text x="153.9" y="40.2">L1</text>
<text x="176.5" y="37">COIL1</text>
<text x="178.1" y="40.2">L3</text>
<text x="190.4" y="37.8">COIL2</text>
<text x="192" y="40.3">L5</text>
<text x="217.8" y="37">1000uH</text>
<text x="220" y="40.2">L7</text>
<text x="235.9" y="37.3">R21</text>
<text x="44.2" y="44.1">VSS COM</text>
<text x="72" y="44.1">10K</text>
<text x="72.5" y="46.2">R5</text>
<text x="140.7" y="45.3" transform="rotate(-90 140.7 45.3)">D</text>
<text x="143.6" y="47.3">Q2</text>
<text x="242.3" y="45.3" transform="rotate(-90 242.3 45.3)">D</text>
<text x="245.2" y="47.3">Q6</text>
<text x="12.8" y="51.8">GNDREF</text>
<text x="26.7" y="51.8">GNDREF</text>
<text x="59.8" y="51.8">GNDREF</text>
<text x="125.4" y="52.5">R10</text>
<text x="125.4" y="50.5">10R</text>
<text x="135.2" y="49.5">G</text>
<text x="140.7" y="52.9" transform="rotate(-90 140.7 52.9)">S</text>
<text x="144" y="49.2">FDP8860</text>
<text x="164.3" y="52">+12V</text>
<text x="227" y="52.5">R18</text>
<text x="227" y="50.5">10R</text>
<text x="236.8" y="49.5">G</text>
<text x="242.3" y="52.9" transform="rotate(-90 242.3 52.9)">S</text>
<text x="245.6" y="49.2">FDP8860</text>
<text x="28.9" y="54.6">+5V</text>
<text x="45.4" y="58.1">IR2110</text>
<text x="47.1" y="56.2">U2</text>
<text x="58.9" y="55.8">+12V</text>
<text x="65.4" y="59.2">UF4007</text>
<text x="94" y="56.8">TEST_1P</text>
<text x="96.8" y="55.1">J3</text>
<text x="134.3" y="57.6">R14</text>
<text x="134.3" y="55.6">47K</text>
<text x="167.2" y="59.4">C18</text>
<text x="179.9" y="59.4">C20</text>
<text x="193.9" y="59.4">C24</text>
<text x="206.6" y="59.4">C26</text>
<text x="235.9" y="57.6">R22</text>
<text x="235.9" y="55.6">47K</text>
<text x="44.2" y="61.8">VDD VCC</text>
<text x="49.9" y="64.4">VB</text>
<text x="67.5" y="64.3">D2</text>
<text x="137" y="60.1">GNDPWR</text>
<text x="167.9" y="64.5">2.2uF 250V</text>
<text x="180.6" y="64.5">2.2uF 250V</text>
<text x="194.5" y="64.5">2.2uF 250V</text>
<text x="207.2" y="64.5">2.2uF 250V</text>
<text x="238.6" y="60.1">GNDPWR</text>
<text x="17.3" y="68.3">C2</text>
<text x="88.4" y="67">C9</text>
<text x="98.7" y="67">C14</text>
<text x="162.4" y="71.6">GNDPWR</text>
<text x="17.5" y="73.3">0.1uF</text>
<text x="24.3" y="77.5">R2</text>
<text x="44.2" y="74.5">HIN</text>
<text x="44.2" y="77.1">LIN</text>
<text x="49.7" y="74.5">HO</text>
<text x="50" y="77.1">VS</text>
<text x="88.6" y="72.1">0.1uF</text>
<text x="99.1" y="72.1">22uF 25V</text>
<text x="23.8" y="79.5">10K</text>
<text x="44.2" y="79.6">SD</text>
<text x="44.2" y="82.2">VSS COM</text>
<text x="49.9" y="79.6">LO</text>
<text x="72" y="82.2">10K</text>
<text x="12.8" y="89.9">GNDREF</text>
<text x="26.7" y="89.9">GNDREF</text>
<text x="59.8" y="89.9">GNDREF</text>
<text x="72.5" y="84.3">R6</text>
<text x="28.9" y="92.7">+5V</text>
<text x="47.1" y="95.6">U3</text>
<text x="58.9" y="95.2">+12V</text>
<text x="96.8" y="94.4">J4</text>
<text x="136" y="94.9">PWR_FLAG</text>
<text x="44.2" y="101.2">VDD VCC</text>
<text x="45.4" y="97.5">IR2110</text>
<text x="65.4" y="98.6">UF4007</text>
<text x="94" y="96.2">TEST_1P</text>
<text x="17.3" y="107.6">C3</text>
<text x="49.9" y="103.8">VB</text>
<text x="67.5" y="103.7">D3</text>
<text x="88.5" y="106.4">C10</text>
<text x="98.7" y="106.4">C15</text>
<text x="125.4" y="107.6">10R</text>
<text x="135.2" y="106.7">G</text>
<text x="140.7" y="102.5" transform="rotate(-90 140.7 102.5)">D</text>
<text x="143.6" y="104.5">Q3</text>
<text x="144" y="106.4">FDP8860</text>
<text x="184.9" y="107.3" transform="rotate(-90 184.9 107.3)">C22</text>
<text x="189.9" y="106.7" transform="rotate(-90 189.9 106.7)">2.2uF 250V</text>
<text x="227" y="107.6">10R</text>
<text x="236.8" y="106.7">G</text>
<text x="242.3" y="102.5" transform="rotate(-90 242.3 102.5)">D</text>
<text x="245.2" y="104.5">Q7</text>
<text x="245.6" y="106.4">FDP8860</text>
<text x="17.5" y="112.7">0.1uF</text>
<text x="44.2" y="113.9">HIN</text>
<text x="49.7" y="113.9">HO</text>
<text x="88.6" y="111.4">0.1uF</text>
<text x="99.1" y="111.4">22uF 25V</text>
<text x="125.4" y="109.7">R11</text>
<text x="134.3" y="112.7">47K</text>
<text x="140.7" y="110.1" transform="rotate(-90 140.7 110.1)">S</text>
<text x="227" y="109.7">R19</text>
<text x="235.9" y="112.7">47K</text>
<text x="242.3" y="110.1" transform="rotate(-90 242.3 110.1)">S</text>
<text x="23.8" y="118.9">10K</text>
<text x="24.3" y="116.9">R3</text>
<text x="44.2" y="119">SD</text>
<text x="44.2" y="116.5">LIN</text>
<text x="49.9" y="119">LO</text>
<text x="50" y="116.5">VS</text>
<text x="134.3" y="114.8">R15</text>
<text x="153" y="114.4">1000uH</text>
<text x="155.2" y="117.6">L2</text>
<text x="173.2" y="114.4">COIL1_PRIME</text>
<text x="178.1" y="117.6">L4</text>
<text x="187.1" y="115.3">COIL2_PRIME</text>
<text x="192" y="117.8">L6</text>
<text x="220.3" y="114.4">1000uH</text>
<text x="222.5" y="117.6">L8</text>
<text x="235.9" y="114.8">R23</text>
<text x="44.2" y="121.5">VSS COM</text>
<text x="72" y="121.6">10K</text>
<text x="72.5" y="123.6">R7</text>
<text x="140.7" y="122.8" transform="rotate(-90 140.7 122.8)">D</text>
<text x="143.6" y="124.8">Q4</text>
<text x="242.3" y="122.8" transform="rotate(-90 242.3 122.8)">D</text>
<text x="245.2" y="124.8">Q8</text>
<text x="12.8" y="129.2">GNDREF</text>
<text x="26.7" y="129.2">GNDREF</text>
<text x="59.8" y="129.2">GNDREF</text>
<text x="125.4" y="130">R12</text>
<text x="125.4" y="128">10R</text>
<text x="135.2" y="127">G</text>
<text x="140.7" y="130.4" transform="rotate(-90 140.7 130.4)">S</text>
<text x="144" y="126.7">FDP8860</text>
<text x="163" y="129.5">+12V</text>
<text x="227" y="130">R20</text>
<text x="227" y="128">10R</text>
<text x="236.8" y="127">G</text>
<text x="242.3" y="130.4" transform="rotate(-90 242.3 130.4)">S</text>
<text x="245.6" y="126.7">FDP8860</text>
<text x="28.9" y="132">+5V</text>
<text x="45.4" y="135.6">IR2110</text>
<text x="47.1" y="133.7">U4</text>
<text x="58.9" y="133.3">+12V</text>
<text x="65.4" y="136.7">UF4007</text>
<text x="94" y="134.3">TEST_1P</text>
<text x="96.8" y="132.5">J5</text>
<text x="134.3" y="135.1">R16</text>
<text x="134.3" y="133">47K</text>
<text x="137" y="137.6">GNDPWR</text>
<text x="166" y="136.8">C17</text>
<text x="178.7" y="136.8">C19</text>
<text x="192.6" y="136.8">C23</text>
<text x="205.3" y="136.8">C25</text>
<text x="235.9" y="135.1">R24</text>
<text x="235.9" y="133">47K</text>
<text x="238.6" y="137.6">GNDPWR</text>
<text x="44.2" y="139.3">VDD VCC</text>
<text x="49.9" y="141.9">VB</text>
<text x="67.5" y="141.8">D4</text>
<text x="166.6" y="141.9">2.2uF 250V</text>
<text x="179.3" y="141.9">2.2uF 250V</text>
<text x="193.3" y="141.9">2.2uF 250V</text>
<text x="206" y="141.9">2.2uF 250V</text>
<text x="17.3" y="145.7">C4</text>
<text x="88.5" y="144.5">C11</text>
<text x="88.6" y="149.5">0.1uF</text>
<text x="98.7" y="144.5">C16</text>
<text x="99.1" y="149.5">22uF 25V</text>
<text x="161.1" y="149">GNDPWR</text>
<text x="17.5" y="150.8">0.1uF</text>
<text x="24.3" y="155">R4</text>
<text x="44.2" y="152">HIN</text>
<text x="44.2" y="154.6">LIN</text>
<text x="49.7" y="152">HO</text>
<text x="50" y="154.6">VS</text>
<text x="23.8" y="157">10K</text>
<text x="44.2" y="157.1">SD</text>
<text x="44.2" y="159.6">VSS COM</text>
<text x="49.9" y="157.1">LO</text>
<text x="72" y="159.7">10K</text>
<text x="72.5" y="161.7">R8</text>
<text x="12.8" y="167.3">GNDREF</text>
<text x="26.7" y="167.3">GNDREF</text>
<text x="59.8" y="167.3">GNDREF</text>
<text x="111.4" y="165">+5V</text>
<text x="117.3" y="165">+12V</text>
<text x="19.4" y="176.9">J1</text>
<text x="25.5" y="174.9">PWR_FLAG</text>
<text x="43.6" y="176.5">+12V</text>
<text x="54.1" y="183.8">C5</text>
<text x="65.5" y="183.8">C6</text>
<text x="82" y="183.8">C7</text>
<text x="92.3" y="183.8">C12</text>
<text x="103.4" y="185" transform="rotate(-90 103.4 185)">CONN_01X08</text>
<text x="17.9" y="191.1" transform="rotate(-90 17.9 191.1)">Screw_Terminal_1x02</text>
<text x="26.5" y="189.7">GNDPWR</text>
<text x="54.3" y="188.9">0.1uF</text>
<text x="66.1" y="188.9">22uF 25V</text>
<text x="82.2" y="188.9">0.1uF</text>
<text x="92.8" y="188.9">22uF 25V</text>
<text x="104.4" y="191.3">J6</text>
<text x="42" y="196.5">GNDREF</text>
<text x="109.3" y="195.3">GNDREF</text>
</g>
</svg>
